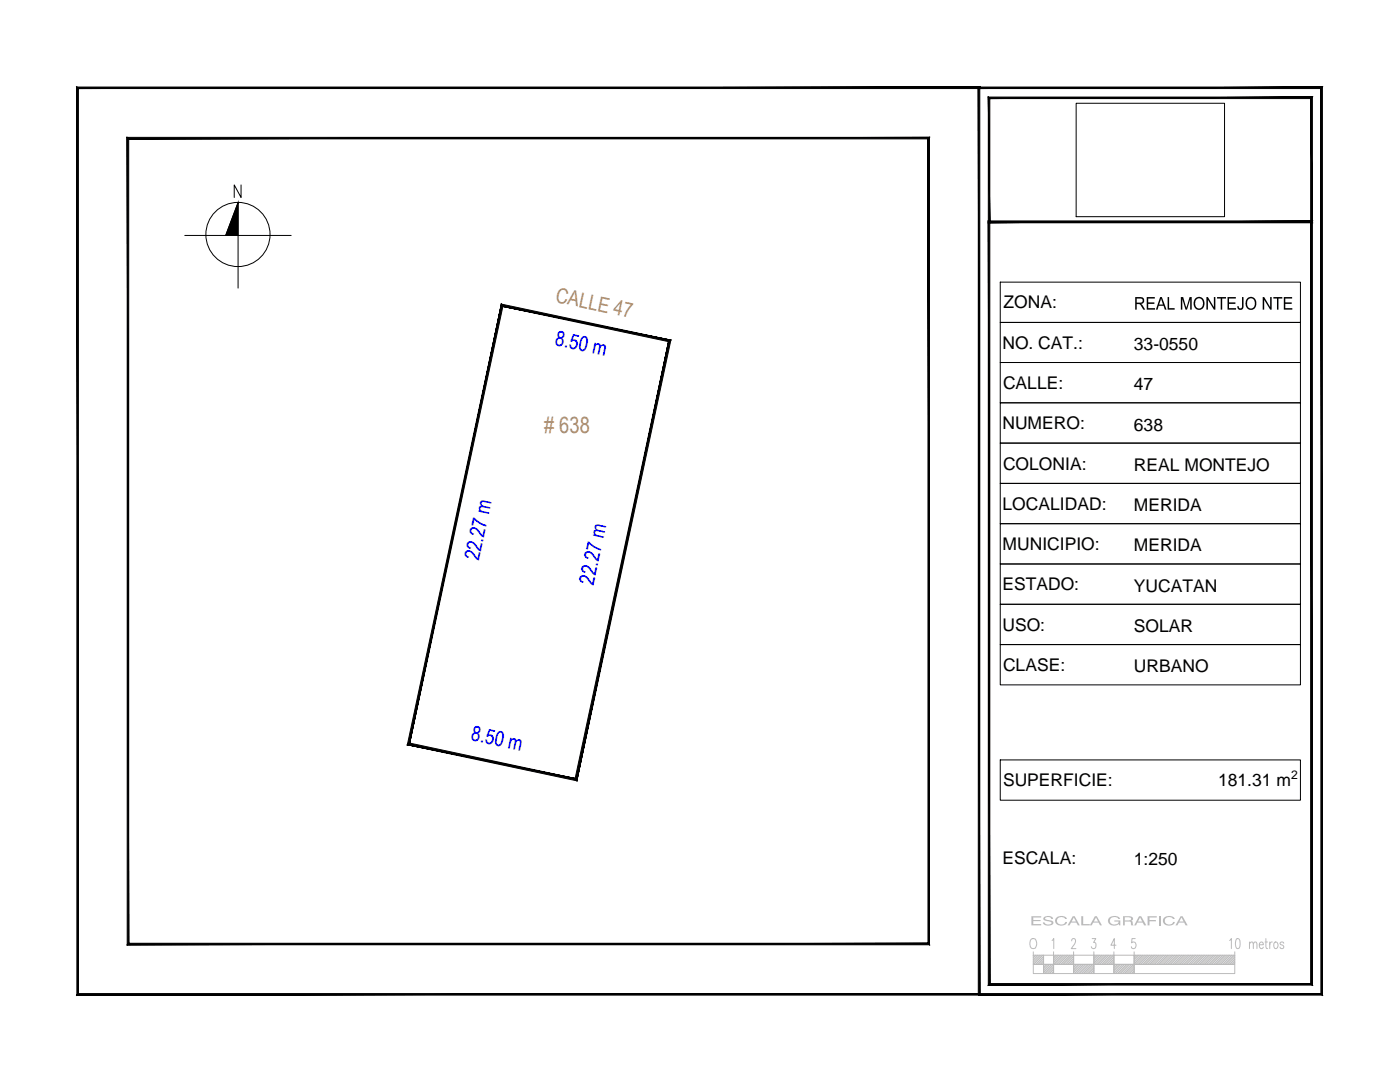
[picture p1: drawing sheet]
<svg xmlns="http://www.w3.org/2000/svg" width="278mm" height="215mm" viewBox="0 0 278 215" stroke-linecap="round" stroke-linejoin="round" font-family="sans-serif">
<!-- layer: NORTE -->
<g fill="none" stroke="#000" stroke-width=".2">
<path d="M47.9 36.7v2.5l-1.4-2.5v2.5M36.7 46.8h10.6v-6.6l-2.5 6.6M57.8 46.8h-10.5v10.4"/>
<circle cx="47.3" cy="46.6" r="6.4"/>
</g>
<path d="M47.3 40.2l-2.5 6.6h2.5zM44.8 46.8h2.5z" fill="#000" stroke="#000" stroke-width=".2"/>
<!-- layer: TIRA -->
<g fill="#000" stroke="#000" stroke-width=".2">
<path d="M194.4 17.3v.3l68.2-.3zM194.4 17.6l68.2-.3-.3 .3zM262.6 17.3l-.3 .3 .3 180zM262.3 17.6l.3 180-.3-.3zM194.4 197.6h68.2l-.3-.3zM194.4 197.3h67.9l-67.9 .3zM15.3 197.6h179.1v-.3zM15.3 197.6l.3-.3h178.8zM15.3 17.3v180.3l.3-.3zM15.3 17.3l.3 .3v179.7zM15.3 17.3l.3 .3 178.9-.3zM15.6 17.6l178.9-.3-.2 .3zM194.5 17.3l-.2 .3 .2 179.8zM194.3 17.6l.2 179.8h-.2z"/>
<path d="M25.3 27.3v160.3l.3-.3zM25.3 27.3l.3 .3v159.7zM25.3 27.3l.3 .3 159-.3zM25.6 27.6l159-.3-.3 .3zM184.6 27.3l-.3 .3 .3 160zM184.3 27.6l.3 160-.3-.3zM25.3 187.6h159.3l-.3-.3zM25.3 187.6l.3-.3h158.7z"/>
<path d="M260.3 44.2v151.1l.3 .3zM260.3 44.2l.3-.3v151.7zM196.5 44.2h63.8l.3-.3zM196.2 43.9h64.4l-64.1 .3zM196.2 43.9l.3 151.4v-151.1zM196.2 43.9l.3 151.4-.3 .3zM196.5 195.3l-.3 .3 64.1-.3zM196.2 195.6l64.1-.3 .3 .3z"/>
</g>
<!-- layer: C_REFERENCIA -->
<path d="M184.4 27.4v160h-159" fill="none" stroke="#000" stroke-width=".2"/>
<!-- layer: EscalaGrafica -->
<g fill="#bababa">
<path d="M204.8 181.9h1.9v.3h-1.5v.5h1.4v.2h-1.4v.6h1.5v.2h-1.9z"/>
<path d="M207.2 182.2l.5-.3h.7l.5 .2 .2 .4h-.4l-.3-.4h-.5a.27 .27 0 0 0-.4 .2 .27 .27 0 0 0 .3 .3l1 .2a.5 .5 0 0 1 .3 .7 .5 .5 0 0 1-.7 .2h-.9l-.4-.3v-.3h.3l.4 .4h.7a.27 .27 0 0 0 .3-.2 .27 .27 0 0 0-.3-.3l-.9-.2a.4 .4 0 0 1-.4-.6z"/>
<path d="M209.6 182.3l.4-.3 .5-.1 1 .1 .4 .5h-.4l-.4-.4h-.7l-.4 .3-.1 .6 .2 .4 .5 .2 .8-.2 .1-.3h.4v.1l-.2 .2-.5 .3h-1.1l-.6-.6z"/>
<path d="M214.7 181.9h.4v1.6h1.3v.2h-1.7z"/>
<path d="M220.1 182.3l.6-.3 .4-.1 1 .1 .3 .5h-.3l-.4-.4h-.6l-.6 .3-.1 .5 .3 .5 .7 .2 .5-.2 .2-.4h-.8v-.2h1.1v.9h-.2v-.2l-.7 .3-1-.2-.5-.5z"/>
<path d="M227.9 181.9h1.8v.3h-1.5v.5h1.3v.2h-1.3v.8h-.3z"/>
<path d="M230.1 181.9h.3v1.8h-.3z"/>
<path d="M231.1 182.3l.6-.4 1.1 .1 .4 .2v.3h-.3l-.4-.4h-.7l-.4 .3-.1 .7 .2 .3 .5 .2 .7-.2 .2-.3h.4l-.1 .2-.6 .4h-1.1l-.4-.3-.2-.4z"/>
<path d="M213.2 182.2l-.4 .8h.8zM213 181.9h.4l1 1.8h-.4l-.3-.5h-1l-.3 .5h-.4z"/>
<path d="M217.6 182.2l-.4 .8h.8zM217.4 181.9h.4l1 1.8h-.4l-.3-.5h-1l-.3 .5h-.4z"/>
<path d="M223.3 182.1v.7h.8a.35 .35 0 0 0 .5-.4 .35 .35 0 0 0-.5-.3zM223 181.9h1.3l.5 .2 .2 .4-.4 .4h.3l.2 .8h-.5v-.5a.45 .45 0 0 0-.7-.2h-.6v.7h-.3z"/>
<path d="M226.4 182.2l-.4 .8h.8zM226.2 181.9h.4l1 1.8h-.4l-.3-.5h-1.1l-.2 .5h-.4z"/>
<path d="M234.6 182.2l-.4 .8h.8zM234.4 181.9h.4l1 1.8h-.4l-.3-.5h-1l-.3 .5h-.4z"/>
</g>
<g fill="none" stroke="#bababa" stroke-width=".2">
<path d="M204.8 186.5a.64 .64 0 0 1 .9 .2 1.01 1.01 0 0 1-.6 1.7 .88 .88 0 0 1-.6-1.2zM205.2 189.7h2v1.8h-2zM205.2 191.5h2v1.8h-2zM205.2 189v.7M205.3 189.7l-.1 .1M205.7 189.7l-.5 .4M206 189.7l-.8 .8M206.4 189.7l-1.2 1.2M206.7 189.7l-1.5 1.5M207.1 189.7l-1.8 1.8M207.2 189.7h2v1.8h-2zM207.2 191.5h2v1.8h-2z"/>
<path d="M207.2 189.9l-1.6 1.6M207.2 190.3l-1.2 1.2M207.2 190.6l-.9 .9M207.2 191l-.5 .5M207.2 191.3l-.2 .2M207.4 191.5l-.2 .2M207.8 191.5l-.6 .5M208.1 191.5l-.9 .9M208.4 191.5l-1.2 1.3M208.8 191.5l-1.6 1.6M208.9 186.7l.3-.3v2M209.2 191.5l-1.9 1.8"/>
<path d="M209.2 189.7h4v1.8h-4zM209.2 191.5h4v1.8h-4zM209.2 189v.7M209.2 191.8l-1.5 1.5M209.2 192.2l-1.1 1.1M209.2 192.5l-.8 .8M209.2 192.9l-.4 .4M209.2 193.2l-.1 .1M209.6 189.7l-.4 .3M209.9 189.7l-.7 .7M210.3 189.7l-1.1 1.1M210.6 189.7l-1.4 1.4"/>
<path d="M211 189.7l-1.8 1.7M211.3 189.7l-1.8 1.8M211.7 189.7l-1.8 1.8M212 189.7l-1.8 1.8M212.4 189.7l-1.8 1.8M212.8 189.7l-1.9 1.8M212.8 186.8v-.3a.45 .45 0 0 1 .7 0 .45 .45 0 0 1 0 .6l-.8 1.3h.9M213.1 189.7l-1.8 1.8M213.2 189.7h4v1.8h-4zM213.2 191.5h4v1.8h-4zM213.2 189v.7M213.2 189.9l-1.5 1.6"/>
<path d="M213.2 190.3l-1.2 1.2M213.2 190.6l-.9 .9M213.2 191l-.5 .5M213.2 191.4l-.2 .1M213.4 191.5l-.2 .2M213.8 191.5l-.6 .5M214.1 191.5l-.9 .9M214.4 191.5l-1.2 1.3M214.8 191.5l-1.6 1.6M215.2 191.5l-1.9 1.8M215.5 191.5l-1.8 1.8M215.9 191.5l-1.8 1.8"/>
<path d="M216.2 191.5l-1.8 1.8M216.6 191.5l-1.8 1.8M216.9 186.4h.7l-.4 .7a.62 .62 0 0 1 .4 .7 .62 .62 0 0 1-.6 .6l-.3-.4M216.9 191.5l-1.8 1.8M217.2 189.7h4v1.8h-4zM217.2 191.5h4v1.8h-4zM217.2 189v.7M217.2 191.6l-1.7 1.7M217.2 192l-1.4 1.3M217.2 192.3l-1 1M217.2 192.6l-.7 .7M217.2 193l-.3 .3"/>
<path d="M217.3 189.7l-.1 .1M217.7 189.7l-.5 .5M218 189.7l-.8 .8M218.4 189.7l-1.2 1.2M218.8 189.7l-1.6 1.5M219.1 189.7l-1.8 1.8M219.5 189.7l-1.8 1.8M219.8 189.7l-1.8 1.8M220.2 189.7l-1.9 1.8M220.5 189.7l-1.8 1.8M220.9 189.7l-1.8 1.8M221.2 191.5h.1"/>
<path d="M221.2 189.7h4v1.8h-4zM221.2 191.5h4v1.8h-4zM221.2 189v.7M221.2 189.7l-1.8 1.8M221.2 190l-1.4 1.5M221.2 190.4l-1.1 1.1M221.2 190.8l-.7 .7M221.2 191.1l-.4 .4M221.5 191.5l-.3 .3M221.6 187.7h-1l.7-1.3v2M221.9 191.5l-.7 .7M222.2 191.5l-1 1"/>
<path d="M222.6 191.5l-1.4 1.4M223 191.5l-1.8 1.8M223.3 191.5l-1.8 1.8M223.7 191.5l-1.8 1.8M224 191.5l-1.8 1.8M224.4 191.5l-1.9 1.8M224.7 191.5l-1.8 1.8M225.1 191.5l-1.8 1.8M225.2 189.7h20v1.8h-20zM225.2 191.5h20v1.8h-20zM225.2 189v.7M225.2 191.7l-1.6 1.6"/>
<path d="M225.2 192.1l-1.2 1.2M225.2 192.4l-.9 .9M225.2 192.8l-.6 .5M225.2 193.1l-.2 .2M225.4 186.4h-.6l-.1 .8 .1-.1a.49 .49 0 0 1 .7 .2 .63 .63 0 0 1 0 .8 .63 .63 0 0 1-.7 .2l-.2-.3M225.5 189.7l-.3 .3M225.8 189.7l-.6 .6M226.2 189.7l-1 .9M226.6 189.7l-1.4 1.3M226.9 189.7l-1.7 1.7M227.2 189.7l-1.8 1.8M227.6 189.7l-1.8 1.8"/>
<path d="M228 189.7l-1.9 1.8M228.3 189.7l-1.8 1.8M228.7 189.7l-1.8 1.8M229 189.7l-1.8 1.8M229.3 189.7l-1.8 1.8M229.7 189.7l-1.8 1.8M230.1 189.7l-1.9 1.8M230.4 189.7l-1.8 1.8M230.8 189.7l-1.8 1.8M231.1 189.7l-1.8 1.8M231.5 189.7l-1.8 1.8M231.8 189.7l-1.8 1.8"/>
<path d="M232.2 189.7l-1.8 1.8M232.6 189.7l-1.9 1.8M232.9 189.7l-1.8 1.8M233.2 189.7l-1.8 1.8M233.6 189.7l-1.8 1.8M234 189.7l-1.9 1.8M234.3 189.7l-1.8 1.8M234.7 189.7l-1.8 1.8M235 189.7l-1.8 1.8M235.4 189.7l-1.9 1.8M235.7 189.7l-1.8 1.8M236.1 189.7l-1.8 1.8"/>
<path d="M236.4 189.7l-1.8 1.8M236.8 189.7l-1.8 1.8M237.1 189.7l-1.8 1.8M237.5 189.7l-1.8 1.8M237.9 189.7l-1.9 1.8M238.2 189.7l-1.8 1.8M238.6 189.7l-1.8 1.8M238.9 189.7l-1.8 1.8M239.3 189.7l-1.9 1.8M239.6 189.7l-1.8 1.8M240 189.7l-1.8 1.8M240.3 189.7l-1.8 1.8"/>
<path d="M240.7 189.7l-1.8 1.8M241 189.7l-1.8 1.8M241.4 189.7l-1.8 1.8M241.8 189.7l-1.9 1.8M242.1 189.7l-1.8 1.8M242.4 189.7l-1.8 1.8M242.8 189.7l-1.8 1.8M243.1 189.7l-1.8 1.8M243.5 189.7l-1.8 1.8M243.9 189.7l-1.9 1.8M244.2 186.7l.3-.3v2M244.2 189.7l-1.8 1.8"/>
<path d="M244.6 189.7l-1.8 1.8M244.9 189.7l-1.8 1.8M245.2 189v.7M245.2 189.8l-1.8 1.7M245.2 190.1l-1.4 1.4M245.2 190.5l-1 1M245.2 190.8l-.7 .7M245.2 191.1l-.3 .4M245.5 186.5l.4-.1a1.47 1.47 0 0 1 0 2h-.2a1.65 1.65 0 0 1-.2-1.9zM248.1 187.4l.3-.4 .4 .1 .1 1.3M248.1 187v1.4M248.9 187.4l.3-.4 .3 .1 .1 1.3"/>
<path d="M250 187.6h.9l-.2-.5-.1-.1a.68 .68 0 0 0-.6 .7 .68 .68 0 0 0 .6 .7l.3-.3M251.2 187h.5M251.4 186.4v1.6v.3l.3 .1M252.1 187v1.4M252.6 187l-.3 .1-.2 .5M253.1 187.1a.62 .62 0 0 1 .7 .4 .62 .62 0 0 1-.2 .8l-.2 .1a.7 .7 0 0 1-.5-.6 .7 .7 0 0 1 .2-.7zM254.9 187.3a.4 .4 0 0 0-.4-.3 .4 .4 0 0 0-.3 .3v.2l.5 .2 .2 .4a.39 .39 0 0 1-.4 .3 .39 .39 0 0 1-.3-.3"/>
</g>
<!-- layer: CUADRO -->
<path d="M198.6 56h59.6v8h-59.6zM198.6 64h59.6v8h-59.6zM198.6 72h59.6v8h-59.6zM198.6 80h59.6v8h-59.6zM198.6 88h59.6v8h-59.6zM198.6 96h59.6v8h-59.6zM198.6 104h59.6v8h-59.6zM198.6 112h59.6v8h-59.6zM198.6 120h59.6v8h-59.6zM198.6 128h59.6v8h-59.6zM198.6 150.9h59.6v8h-59.6z" fill="none" stroke="#000" stroke-width=".2"/>
<g fill="#000">
<path d="M227.7 59h1.6v.3h-1.3v.7h1.2v.3h-1.2v.9h1.3v.3h-1.6zM231.8 59h.3v2.2h1.1v.3h-1.4zM234.5 59h.4l.7 2.1 .6-2.1h.4v2.5h-.3v-2.1l-.6 2.1h-.3l-.6-2.1v2.1h-.3zM239.6 59h.2l1.2 2v-2h.3v2.5h-.3l-1.2-2v2h-.2zM241.7 59h1.7v.3h-.7v2.2h-.3v-2.2h-.7zM243.7 59h1.7v.3h-1.4v.7h1.3v.3h-1.3v.9h1.4v.3h-1.7zM246.6 59h.3v2.2l-.3 .3h-.5l-.4-.4v-.3h.2a.36 .36 0 0 0 .5 .4 .36 .36 0 0 0 .2-.5zM250.7 59h.3l1.2 2v-2h.3v2.5h-.3l-1.2-2v2h-.3zM252.8 59h1.8v.3h-.7v2.2h-.3v-2.2h-.8zM254.9 59h1.7v.3h-1.4v.7h1.3v.3h-1.3v.9h1.4v.3h-1.7z"/>
<path d="M225.4 59h1.2l.4 .2 .2 .3v.4l-.3 .4h-.3l.2 .2 .6 1h-.4l-.5-.9-.3-.2h-.5v1.1h-.3zM225.7 59.3v.8h.7a.41 .41 0 0 0 .5-.4 .41 .41 0 0 0-.5-.4z"/>
<path d="M230.4 59h.3l.9 2.5h-.3l-.3-.8h-.9l-.2 .8h-.4zM230.5 59.2l-.3 1.3h.7z"/>
<path d="M237.4 59.2l.8-.3 .4 .2 .4 .3 .2 1.1-.2 .6-.3 .3-.3 .1h-.5l-.7-.5-.2-1zM237.6 59.4l-.3 .4v.8l.4 .5 .5 .2 .6-.5v-.9l-.1-.4-.4-.3z"/>
<path d="M247.5 59.4l.8-.5 .5 .1 .4 .3 .3 .6v.7l-.4 .7-.4 .2h-.6l-.5-.3-.3-.9zM247.8 59.5l-.2 .4 .1 .9 .4 .4h.6l.2-.2 .3-.4-.1-.9-.5-.5z"/>
</g>
<!-- layer: TIRA -->
<path d="M196.2 19.3l.3 .3 64.1-.3zM196.5 19.6l64.1-.3-.3 .3zM260.3 19.6l.3 24.6v-24.9zM260.3 19.6l.3 24.6-.3-.3zM196.2 44.2h64.4l-.3-.3zM196.2 44.2l.3-.3h63.8zM196.2 19.3v24.9l.3-.3zM196.2 19.3l.3 .3v24.3z" fill="#000" stroke="#000" stroke-width=".2"/>
<!-- layer: 0 -->
<path d="M213.7 20.5h29.4v22.5h-29.4z" fill="none" stroke="#000" stroke-width=".2"/>
<path d="M99.6 60.4l.3 .4 33.3 6.7zM99.9 60.8l33.3 6.7-.5 .3zM132.7 67.8l-18.2 87.2 18.7-87.5zM132.7 67.8l-18.2 87.2-.3-.4zM80.9 147.9l33.6 7.1-.3-.4zM80.9 147.9l.5-.4 32.8 7.1zM99.6 60.4l-18.7 87.5 .5-.4zM99.6 60.4l.3 .4-18.5 86.7z" fill="#000" stroke="#000" stroke-width=".2"/>
<text font-size="4.4" fill="#b88a5c" x="108" y="86"># 638</text>
<text font-size="4.1" fill="#b88a5c" x="110.2" y="59.9" transform="rotate(12 110.2 59.9)">CALLE 47</text>
<g font-size="4.1" fill="#00f">
<text x="110.1" y="68.6" transform="rotate(12 110.1 68.6)">8.50 m</text>
<text x="95.1" y="111.4" transform="rotate(-78 95.1 111.4)">22.27 m</text>
<text x="117.8" y="116.3" transform="rotate(-78 117.8 116.3)">22.27 m</text>
<text x="93.3" y="147" transform="rotate(12 93.3 147)">8.50 m</text>
</g>
<g font-size="3.5">
<text x="199.2" y="61.2">ZONA:</text>
<text x="199" y="69.2">NO. CAT.:</text>
<text x="225.2" y="69.5">33-0550</text>
<text x="199.2" y="77.2">CALLE:</text>
<text x="225.2" y="77.5">47</text>
<text x="199" y="85.2">NUMERO:</text>
<text x="225.2" y="85.5">638</text>
<text x="199.2" y="93.2">COLONIA:</text>
<text x="225.2" y="93.5">REAL MONTEJO</text>
<text x="199.1" y="101.2">LOCALIDAD:</text>
<text x="225.2" y="101.5">MERIDA</text>
<text x="199.1" y="109.2">MUNICIPIO:</text>
<text x="225.2" y="109.5">MERIDA</text>
<text x="199" y="117.2">ESTADO:</text>
<text x="225.2" y="117.5">YUCATAN</text>
<text x="199" y="125.2">USO:</text>
<text x="225.2" y="125.5">SOLAR</text>
<text x="199.2" y="133.2">CLASE:</text>
<text x="225.2" y="133.5">URBANO</text>
<text x="199.2" y="156.1">SUPERFICIE:</text>
<text x="241.9" y="156.1">181.31 m</text>
<text x="199" y="171.5">ESCALA:</text>
<text x="225.2" y="171.7">1:250</text>
</g>
<text font-size="2.4" x="256.4" y="154.7">2</text>
</svg>
